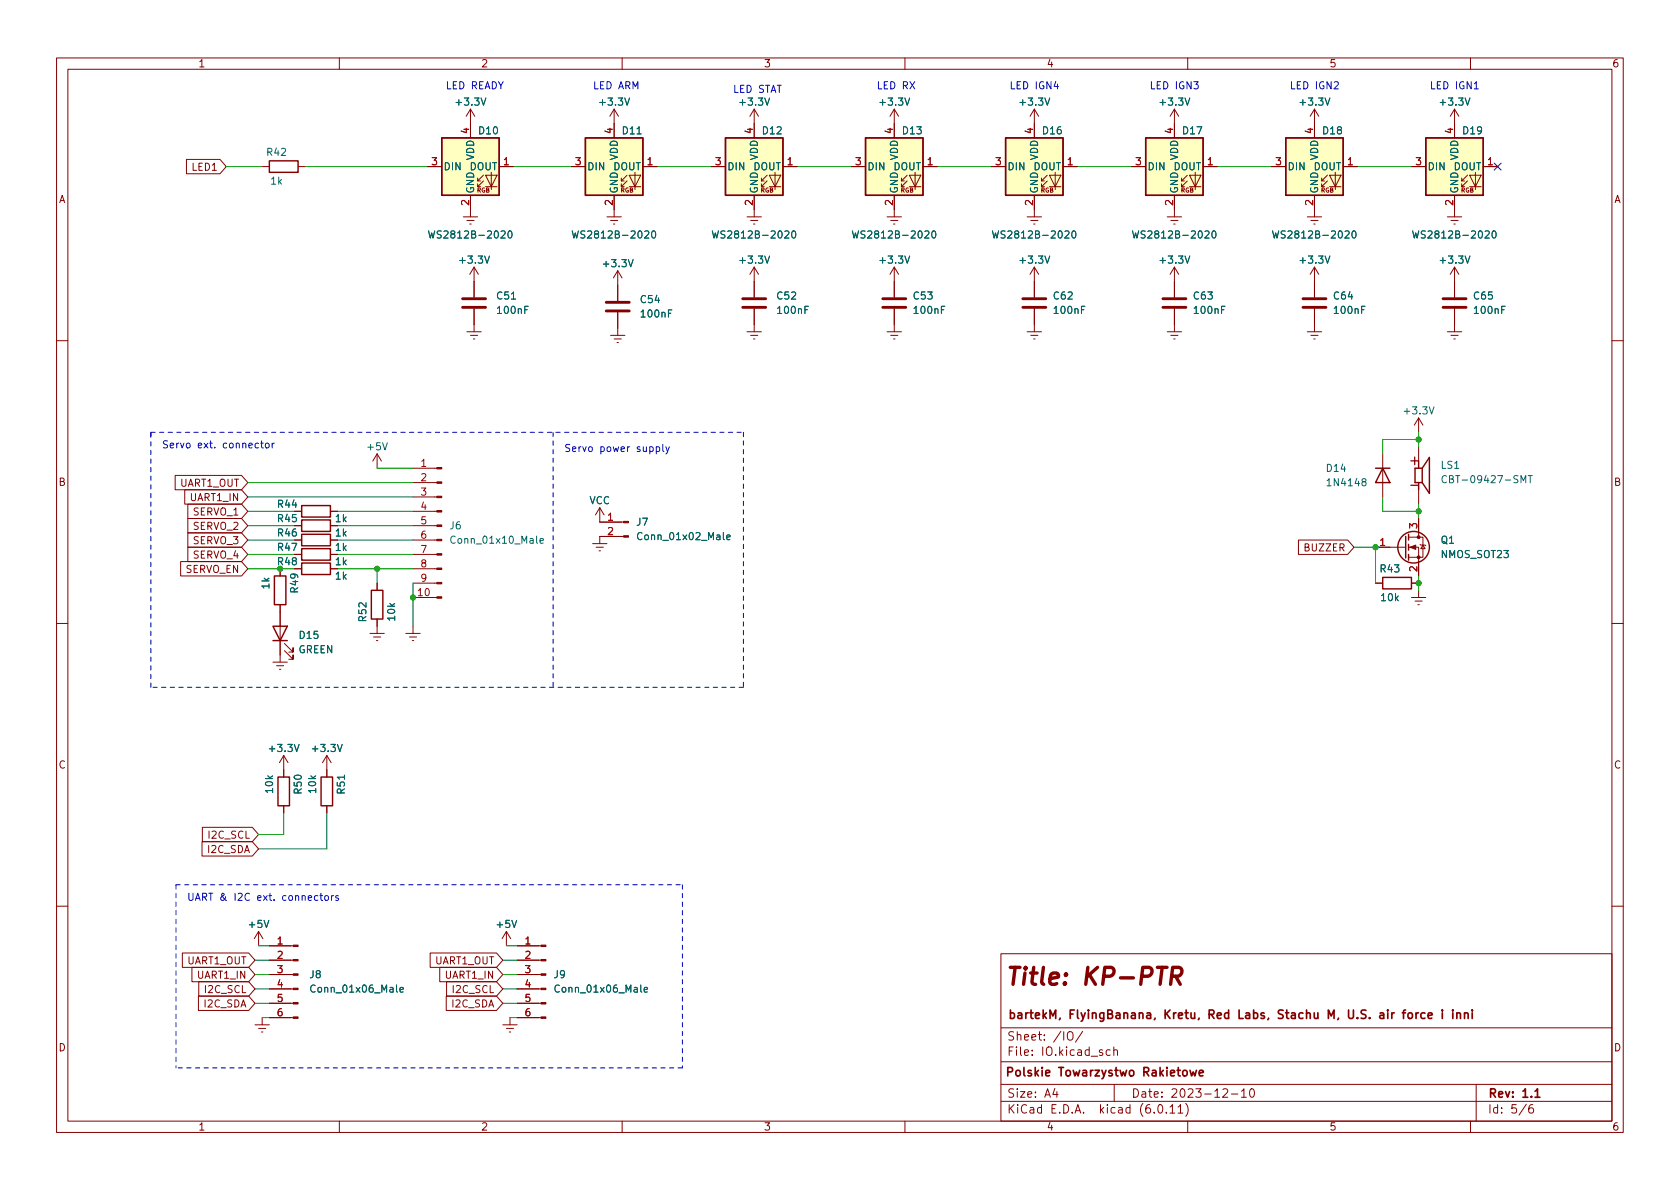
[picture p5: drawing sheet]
<svg xmlns="http://www.w3.org/2000/svg" width="297mm" height="210mm" viewBox="0 0 297 210" stroke-linecap="round" stroke-linejoin="round" font-family="sans-serif">
<g fill="none" stroke="#840000" stroke-width=".18">
<path d="M10 10.2h277v190.1h-277zM12 12.2h273v186.1h-273zM60 10.2v2M83.2 19.3v5.1M83.2 19.3l-.8 1.3M83.2 19.3l.7 1.3M108.6 19.3v5.1M108.6 19.3l-.8 1.3M108.6 19.3l.7 1.3M110 10.2v2M133.3 19.3l-.7 1.3M133.3 19.3v5.1"/>
<path d="M133.3 19.3l.8 1.3M158.1 19.3l-.7 1.3M158.1 19.3v5.1M158.1 19.3l.8 1.3M160 10.2v2M182.9 19.3l-.8 1.3M182.9 19.3v5.1M182.9 19.3l.7 1.3M207.6 19.3l-.7 1.3M207.6 19.3v5.1M207.6 19.3l.8 1.3M210 10.2v2"/>
<path d="M232.4 19.3l-.8 1.3M232.4 19.3v5.1M232.4 19.3l.8 1.3M257.2 19.3v5.1M257.2 19.3l-.8 1.3M257.2 19.3l.7 1.3M260 10.2v2M33 28.2h5.9l1.1 1.3-1.1 1.2h-5.9zM46.4 29.5h1.2M52.7 29.5h1.3M75.6 29.5h2.5M81.9 38.3h2.6"/>
<path d="M82.5 39h1.3M83.1 39.6h.2M83.2 34.5v3.8M84.5 33h.5M84.5 32h.5M85.5 32l-1 1v-.5M85.5 31l-1 1v-.5M85.9 31h2l-1 2zM85.9 33h2M86.9 30.5v3M88.3 29.5h2.5M101 29.5h2.5"/>
<path d="M107.3 38.3h2.6M107.9 39h1.3M108.5 39.6h.2M108.6 34.5v3.8M109.9 33h.5M109.9 32h.5M110.9 32l-1 1v-.5M110.9 31l-1 1v-.5M111.3 31h2l-1 2zM111.3 33h2M112.3 30.5v3M113.7 29.5h2.5"/>
<path d="M125.7 29.5h2.6M132.1 38.3h2.5M132.7 39h1.3M133.2 39.6h.3M133.3 34.5v3.8M134.6 33h.5M134.6 32h.5M135.6 32l-1 1v-.5M135.6 31l-1 1v-.5M136 31h2l-1 2zM136 33h2M137 30.5v3"/>
<path d="M138.4 29.5h2.6M150.5 29.5h2.5M156.8 38.3h2.6M157.5 39h1.2M158 39.6h.2M158.1 34.5v3.8M159.4 33h.5M159.4 32h.5M160.4 32l-1 1v-.5M160.4 31l-1 1v-.5M160.8 31h2l-1 2zM160.8 33h2"/>
<path d="M161.8 30.5v3M163.2 29.5h2.5M175.3 29.5h2.5M181.6 38.3h2.5M182.2 39h1.3M182.8 39.6h.2M182.9 34.5v3.8M184.1 33h.6M184.1 32h.6M185.2 32l-1.1 1v-.5M185.2 31l-1.1 1v-.5M185.5 31h2.1l-1 2z"/>
<path d="M185.5 33h2.1M186.6 30.5v3M188 29.5h2.5M200 29.5h2.6M206.4 38.3h2.5M207 39h1.3M207.5 39.6h.3M207.6 34.5v3.8M208.9 33h.5M208.9 32h.5M209.9 32l-1 1v-.5M209.9 31l-1 1v-.5"/>
<path d="M210.3 31h2l-1 2zM210.3 33h2M211.3 30.5v3M212.7 29.5h2.6M224.8 29.5h2.5M231.1 38.3h2.6M231.8 39h1.2M232.3 39.6h.2M232.4 34.5v3.8M233.7 33h.5M233.7 32h.5M234.7 32l-1 1v-.5"/>
<path d="M234.7 31l-1 1v-.5M235.1 31h2l-1 2zM235.1 33h2M236.1 30.5v3M237.5 29.5h2.5M249.6 29.5h2.5M255.9 38.3h2.5M256.5 39h1.3M257 39.6h.3M257.2 34.5v3.8M258.4 33h.6M258.4 32h.6"/>
<path d="M259.5 32l-1.1 1v-.5M259.5 31l-1.1 1v-.5M259.8 31h2.1l-1 2zM259.8 33h2.1M260.9 30.5v3M262.3 29.5h2.5M82.5 58.7h2.6M83.2 59.3h1.3M83.7 59.9h.2M83.8 47.2v5.4M83.8 54.6v4.1M83.8 47.2l-.7 1.3"/>
<path d="M83.8 47.2l.8 1.3M107.9 59.3h2.6M108.6 59.9h1.3M109.2 47.9v5.3M109.2 55.2v4.1M109.2 47.9l-.7 1.2M109.2 47.9l.8 1.2M132.1 58.7h2.5M132.7 59.3h1.3M133.2 59.9h.3M133.3 47.2v5.4M133.3 54.6v4.1"/>
<path d="M133.3 47.2l-.7 1.3M133.3 47.2l.8 1.3M156.8 58.7h2.6M157.5 59.3h1.2M158 59.9h.2M158.1 47.2v5.4M158.1 54.6v4.1M158.1 47.2l-.7 1.3M158.1 47.2l.8 1.3M181.6 58.7h2.5M182.2 59.3h1.3M182.8 59.9h.2"/>
<path d="M182.9 47.2v5.4M182.9 54.6v4.1M182.9 47.2l-.8 1.3M182.9 47.2l.7 1.3M206.4 58.7h2.5M207 59.3h1.3M207.5 59.9h.3M207.6 47.2v5.4M207.6 54.6v4.1M207.6 47.2l-.7 1.3M207.6 47.2l.8 1.3M231.1 58.7h2.6"/>
<path d="M231.8 59.3h1.2M232.3 59.9h.2M232.4 47.2v5.4M232.4 54.6v4.1M232.4 47.2l-.8 1.3M232.4 47.2l.8 1.3M255.9 58.7h2.5M256.5 59.3h1.3M257 59.9h.3M257.2 47.2v5.4M257.2 54.6v4.1M257.2 47.2l-.8 1.3"/>
<path d="M257.2 47.2l.7 1.3M10 60.2h2M109.1 60.6h.2M250.8 73.9v2.5M250.8 79v2.5M250.8 73.9l-.7 1.3M250.8 73.9l.8 1.3M285 60.2h2M31 84.1h11.7l1.1 1.2-1.1 1.3h-11.7zM31.9 99.3h10.8l1.1 1.3-1.1 1.2h-10.8zM32.7 86.6h10l1.1 1.3-1.1 1.2h-10zM33.2 89.1h9.5l1.1 1.3-1.1 1.3h-9.5z"/>
<path d="M33.2 96.8h9.5l1.1 1.2-1.1 1.3h-9.5zM33.2 94.2h9.5l1.1 1.3-1.1 1.3h-9.5zM33.2 91.7h9.5l1.1 1.3-1.1 1.2h-9.5zM52.1 98h1.2M52.1 95.5h1.2M52.1 93h1.2M52.1 90.4h1.2M58.4 98h1.3M58.4 95.5h1.3M58.4 93h1.3M58.4 90.4h1.3M66.7 80.3l-.8 1.2"/>
<path d="M66.7 80.3v2.5M66.7 80.3l.7 1.2M73 98h4.2M73 95.5h4.2M73 93h4.2M73 90.4h4.2M73 87.9h4.2M73 85.3h4.2M73 82.8h4.2M104.8 96.1h2.5M105.4 96.8h1.3M105.9 97.4h.3"/>
<path d="M106 89.8v2.5h4.3M106 89.8l-.7 1.3M106 89.8l.8 1.3M110.3 94.9h-4.3v1.2M229.6 95.5h8.7l1.1 1.3-1.1 1.2h-8.7zM243.2 96.8h5.3M244.5 80.3v7.6M249 96.8h1.8v5M249 95h2.6v3.5h-2.6M250.8 86.6v2.5M250.8 91.7v3.3M251.1 96.3l.1 .1h.8l.1 .1"/>
<path d="M251.6 96.4l.4 .6h-.8zM10 110.2h2M48.3 117.1h2.5M48.9 117.7h1.3M49.4 118.4h.3M49.5 100.6v1.2M49.5 106.9v10.2M50.3 115.1l1.5 1.5v-.8v.8h-.7M50.3 113.8l1.5 1.5v-.8v.8h-.7M52.1 100.6h1.2M58.4 100.6h1.3M65.4 112h2.5"/>
<path d="M66 112.6h1.3M66.5 113.3h.3M66.7 103.1v1.3M66.7 109.5v2.5M71.8 112h2.5M72.4 112.6h1.3M72.9 113.3h.3M73 105.7h4.2M73 103.1h4.2M73 100.6h4.2M73 110.7v1.3M243.2 103.1h1.3"/>
<path d="M249.6 105.7h2.5M249.6 103.1h1.2M250.2 106.3h1.3M250.7 106.9h.3M250.8 104.4v1.3M285 110.2h2M50.2 133.6v3.8M50.2 133.6l-.8 1.3M50.2 133.6l.7 1.3M57.8 133.6l-.8 1.3M57.8 133.6v3.8M57.8 133.6l.7 1.3"/>
<path d="M35.7 148.8h8.9l1.1 1.3-1.1 1.3h-8.9zM35.8 146.3h8.8l1.1 1.3-1.1 1.2h-8.8zM50.2 142.5v1.3M57.8 142.5v1.3M10 160.2h2M32.2 168.5h11.8l1.1 1.3-1.1 1.3h-11.8zM33.9 171.1h10.1l1.1 1.2-1.1 1.3h-10.1zM35.1 176.1h8.9l1.1 1.3-1.1 1.3h-8.9zM35.1 173.6h8.9l1.1 1.3-1.1 1.2h-8.9zM45.7 164.7l-.7 1.3M45.7 164.7v2.6M45.7 164.7l.8 1.3"/>
<path d="M46.4 180v1.2M47.6 180h4.2M47.6 177.4h4.2M47.6 174.9h4.2M47.6 172.3h4.2M47.6 169.8h4.2M47.6 167.3h4.2M76.1 168.5h11.7l1.1 1.3-1.1 1.3h-11.7zM77.7 171.1h10.1l1.1 1.2-1.1 1.3h-10.1zM78.9 176.1h8.9l1.1 1.3-1.1 1.3h-8.9zM79 173.6h8.8l1.1 1.3-1.1 1.2h-8.8zM89.5 164.7l-.7 1.3"/>
<path d="M89.5 164.7v2.6M89.5 164.7l.8 1.3M90.2 180v1.2M91.4 180h4.3M91.4 177.4h4.3M91.4 174.9h4.3M91.4 172.3h4.3M91.4 169.8h4.3M91.4 167.3h4.3M177 168.7h108v29.6h-108zM285 160.2h2M45.1 181.2h2.5"/>
<path d="M45.7 181.9h1.3M46.2 182.5h.3M60 198.3v2M88.9 181.2h2.5M89.5 181.9h1.3M90 182.5h.3M110 198.3v2M160 198.3v2M177 194.8h108M177 191.8h108M177 187.8h108M177 181.8h108"/>
<path d="M182.5 186.5v.1M182.5 185.7v.1M184.6 183.8v.1M184.6 183v.1M191.4 182.4l-1.3 1.9M196.9 185.8l.2-.2 .4 .1 .1 .9M197 191.8v3M209.6 195.1a1.72 1.72 0 0 1 0 2.3M210 198.3v2M217.7 193.5h1.2M219.5 193l.4-.5v1.5M219.5 194h.9"/>
<path d="M221.1 192.7l.2-.2a.81 .81 0 0 1 .6 .7 .81 .81 0 0 1-.3 .8h-.2a.81 .81 0 0 1-.3-1.3zM260 198.3v2M261 191.8v6.5M271 195.3a.6 .6 0 0 0-.7 .7v.5l.1 .3h.5l.2-.1 .1-.5-.2-.2-.4-.1-.3 .3"/>
</g>
<path d="M207.1 172.6h1.2a.83 .83 0 0 0 .7-.7 .83 .83 0 0 0-.5-.8h-1.2l-.3 3" fill="none" stroke="#840000" stroke-width=".6"/>
<g fill="none" stroke="#840000" stroke-width=".3">
<path d="M219.1 178.6v1.5h.7M226.9 178.7l-.6-.1-.3 .3 .2 .3 .6 .3v.5l-.2 .1-.6-.1M238.4 178.6v1.2l.3 .3h.3l.3-.3v-1.2M244 179.2h.6l.1 .9M244.7 179.5h-.5a.29 .29 0 0 0-.3 .3 .29 .29 0 0 0 .3 .3l.5-.1M249 179.2l.2-.1 .5 .1v.6l-.1 .2-.4 .1-.2-.1zM256.9 178.6v.1M256.9 179.1v1M258.9 179.2l.3-.1 .3 .1 .1 .9M258.9 179.1v1M260.3 178.6v.1M260.3 179.1v1"/>
<path d="M187.4 180l-.1 .3M204.2 180l-.1 .3M234.9 180.1v-1.5l.5 1.1 .5-1.1v1.5M236.7 180l-.2 .3"/>
</g>
<g fill="#ffffc2" stroke="#ffffc2" stroke-width=".18">
<path d="M78.1 24.4h10.2v10.1h-10.2z"/>
<path d="M128.3 24.4h10.1v10.1h-10.1z"/>
<path d="M153 24.4h10.2v10.1h-10.2z"/>
<path d="M177.8 24.4h10.2v10.1h-10.2z"/>
<path d="M202.6 24.4h10.1v10.1h-10.1z"/>
<path d="M103.5 24.4h10.2v10.1h-10.2z"/>
<path d="M252.1 24.4h10.2v10.1h-10.2z"/>
<path d="M227.3 24.4h10.2v10.1h-10.2z"/>
</g>
<g fill="none" stroke="#840000" stroke-width=".25">
<path d="M47.6 28.4h5.1v2.1h-5.1zM78.1 24.4h10.2v10.1h-10.2zM103.5 24.4h10.2v10.1h-10.2zM128.3 24.4h10.1v10.1h-10.1zM153 24.4h10.2v10.1h-10.2zM177.8 24.4h10.2v10.1h-10.2zM202.6 24.4h10.1v10.1h-10.1zM227.3 24.4h10.2v10.1h-10.2zM252.1 24.4h10.2v10.1h-10.2zM53.3 94.5h5.1v2h-5.1zM53.3 99.6h5.1v2h-5.1zM53.3 91.9h5.1v2.1h-5.1z"/>
<path d="M53.3 89.4h5.1v2h-5.1zM53.3 97h5.1v2.1h-5.1zM243.2 82.8h2.5M244.5 82.8l1.2 2.5h-2.5zM248.5 94.9v3.8M249 94.5v1M249 96.3v1M249 98v1.1M250.2 82.8v2.5h1.3M250.8 82.8h.7M250.8 85.3v1.3M251.5 82.8v2.5"/>
<path d="M251.5 82.8l1.2-1.9v6.3l-1.2-1.9M48.3 110.7h2.5l-1.3 2.6zM48.3 113.3h2.5M48.5 101.8h2v5.1h-2zM65.7 104.4h2v5.1h-2zM244.5 102.1h5.1v2h-5.1zM49.1 137.4h2.1v5.1h-2.1zM56.8 137.4h2v5.1h-2z"/>
<circle cx="249.9" cy="96.8" r="2.79"/>
</g>
<g fill="none" stroke="#006464" stroke-width=".18">
<path d="M85.1 17.3l.4 1.3 .4-1.3M110.5 17.3l.4 1.3 .4-1.3M135.2 17.3l.4 1.3 .5-1.3M160 17.3l.4 1.3 .4-1.3M184.8 17.3l.4 1.3 .4-1.3M209.5 17.3l.4 1.3 .5-1.3M234.3 17.3l.4 1.3 .4-1.3M259 17.3l.5 1.3 .4-1.3M112.6 23.7h.8M85.7 45.3l.4 1.2 .4-1.2M88.6 40.9l.5-.1 .2 .4-.8 .9h.8M89.9 40.9l.2-.1a.68 .68 0 0 1 .4 .7 .68 .68 0 0 1-.4 .6l-.2-.1-.1-.4z"/>
<path d="M90.4 52.9h.8M93.4 54.2h-.6v1.2M111.1 45.9l.4 1.3 .4-1.3M114 40.9l.5-.1 .2 .4-.8 .9h.8M115.3 40.9l.2-.1a.68 .68 0 0 1 .4 .7 .68 .68 0 0 1-.4 .6l-.2-.1-.1-.4zM118.8 54.8h-.6v1.3M135.2 45.3l.4 1.2 .5-1.2M138.8 40.9l.4-.1 .3 .4-.8 .9h.8M140.1 40.9l.2-.1a.68 .68 0 0 1 .4 .7 .68 .68 0 0 1-.4 .6l-.2-.1-.1-.4zM142.9 54.2h-.6v1.2M160 45.3l.4 1.2 .4-1.2M163.5 40.9l.5-.1 .3 .4-.8 .9h.8"/>
<path d="M164.9 40.9l.1-.1a.68 .68 0 0 1 .5 .7 .68 .68 0 0 1-.5 .6l-.1-.1-.2-.4zM167.1 54.2h-.7v1.2M184.8 45.3l.4 1.2 .4-1.2M188.3 40.9l.5-.1 .2 .4-.8 .9h.8M189.6 40.9l.2-.1a.68 .68 0 0 1 .4 .7 .68 .68 0 0 1-.4 .6l-.2-.1-.1-.4zM191.8 54.2h-.6v1.2M209.5 45.3l.4 1.2 .5-1.2M213.1 40.9l.4-.1 .3 .4-.8 .9h.8M214.4 40.9l.2-.1a.68 .68 0 0 1 .4 .7 .68 .68 0 0 1-.4 .6l-.2-.1-.1-.4zM216.6 54.2h-.6v1.2M234.3 45.3l.4 1.2 .4-1.2M237.8 40.9l.5-.1 .2 .4-.7 .9h.7"/>
<path d="M239.2 40.9l.1-.1a.68 .68 0 0 1 .5 .7 .68 .68 0 0 1-.5 .6l-.1-.1-.2-.4zM241.3 54.2h-.6v1.2M259 45.3l.5 1.2 .4-1.2M262.6 40.9l.5-.1 .2 .4-.8 .9h.8M263.9 40.9l.2-.1a.68 .68 0 0 1 .4 .7 .68 .68 0 0 1-.4 .6l-.2-.1-.1-.4zM266.1 54.2h-.6v1.2M67.6 78.3l.5 1.3 .4-1.3M252.7 71.9l.4 1.3 .4-1.3M94.9 94.8v1.1l.2 .2M95.5 95.6l.6-.1-.1-.2-.3-.1-.2 .2v.6h.5M127.9 94.2v1.1l.2 .1M128.5 95l.6-.1-.1-.2-.3-.1-.2 .2 .1 .6h.4"/>
<path d="M241 85.2l-.2-.3 .1-.1 .1-.2 .4 .1 .1 .2v.2l-.6 .1-.1 .2v.3l.2 .2h.4l.1-.2v-.4l-.2-.1M268.9 85.4v-1.3l.4 .9 .5-.9v1.3M270.2 84.1h.7M270.6 84.1v1.3M52 131.6l.5 1.3 .4-1.3M59.7 131.6l.4 1.3 .4-1.3M60.9 137.1v.7M46.7 162.7l.4 1.3 .4-1.3M70.1 174.2v1.1l.2 .1M70.7 175l.6-.1v-.2l-.4-.1-.2 .2 .1 .6h.5M90.5 162.7l.4 1.3 .4-1.3M113.3 174.2v1.1l.2 .1"/>
<path d="M113.9 175l.6-.1-.1-.2-.3-.1-.2 .2 .1 .6h.4"/>
</g>
<g fill="#840000" stroke="#840000" stroke-width=".18">
<path d="M77.2 105.5h.9v.3h-.9z"/>
<path d="M77.2 103h.9v.2h-.9z"/>
<path d="M77.2 100.5h.9v.2h-.9z"/>
<path d="M77.2 97.9h.9v.3h-.9z"/>
<path d="M77.2 95.4h.9v.2h-.9z"/>
<path d="M77.2 92.8h.9v.3h-.9z"/>
<path d="M77.2 90.3h.9v.2h-.9z"/>
<path d="M77.2 87.8h.9v.2h-.9z"/>
<path d="M77.2 85.2h.9v.3h-.9z"/>
<path d="M77.2 82.7h.9v.2h-.9z"/>
<path d="M110.3 94.7h.8v.3h-.8z"/>
<path d="M110.3 92.2h.8v.3h-.8z"/>
<path d="M51.8 179.8h.9v.3h-.9z"/>
<path d="M51.8 177.3h.9v.2h-.9z"/>
<path d="M51.8 174.7h.9v.3h-.9z"/>
<path d="M51.8 172.2h.9v.3h-.9z"/>
<path d="M51.8 169.7h.9v.2h-.9z"/>
<path d="M51.8 167.1h.9v.3h-.9z"/>
<path d="M95.7 179.8h.8v.3h-.8z"/>
<path d="M95.7 177.3h.8v.2h-.8z"/>
<path d="M95.7 174.7h.8v.3h-.8z"/>
<path d="M95.7 172.2h.8v.3h-.8z"/>
<path d="M95.7 169.7h.8v.2h-.8z"/>
<path d="M95.7 167.1h.8v.3h-.8z"/>
<path d="M249.3 96.8l1-.4v.7z"/>
<circle cx="250.8" cy="98.5" r=".25"/>
<circle cx="250.8" cy="95" r=".25"/>
</g>
<g fill="none" stroke="#840000" stroke-width=".51">
<path d="M81.8 54.4h4.1M81.8 52.8h4.1M107.2 55h4.1M107.2 53.5h4.1M131.3 54.4h4.1M131.3 52.8h4.1M156.1 54.4h4M156.1 52.8h4M180.8 54.4h4.1M180.8 52.8h4.1M205.6 54.4h4.1M205.6 52.8h4.1"/>
<path d="M230.4 54.4h4M230.4 52.8h4M255.1 54.4h4.1M255.1 52.8h4.1"/>
</g>
<path d="M249.5 85.8h1.3" fill="none" stroke="#840000" stroke-width=".22"/>
<path d="M48.1 78.4v.8M48.5 78.4l-.4 .2M59.8 158.4h-.3l-.2 .2 .1 .1 .4 .2v.3h-.5" fill="none" stroke="#0000c2" stroke-width=".18"/>
<path d="M26.7 76.4h104.7M26.7 76.4v1.3M97.8 76.4v45.1M131.4 76.4v45.1M26.7 121.5v-45.1M131.4 121.5h-104.7M31.1 156.5h89.5M31.1 156.5v32.3M120.6 156.5v32.3M120.6 188.8h-89.5" fill="none" stroke="#0000c2" stroke-width=".18" stroke-dasharray=".8 .8"/>
<g fill="none" stroke="#009600" stroke-width=".18">
<path d="M40 29.5h6.4M54 29.5h21.6M90.8 29.5h10.2M116.2 29.5h9.5M141 29.5h9.5M165.7 29.5h9.6M190.5 29.5h9.5M215.3 29.5h9.5M240 29.5h9.6M250.8 76.4v2.6M250.8 77.7h-6.3v2.6M43.8 98h8.3"/>
<path d="M43.8 87.9h29.2M43.8 90.4h8.3M43.8 95.5h8.3M43.8 93h8.3M43.8 85.3h29.2M59.7 98h13.3M59.7 90.4h13.3M59.7 95.5h13.3M59.7 93h13.3M66.7 82.8h6.3M239.4 96.8h3.8v6.3M244.5 87.9v2.5h6.3"/>
<path d="M250.8 89.1v2.6M43.8 100.6h5.7M59.7 100.6h13.3M66.7 100.6v2.5M73 103.1v7.6M250.8 101.8v2.6M50.2 143.8v3.8h-4.5M57.8 143.8v6.3h-12.1M45.1 172.3h2.5M45.1 169.8h2.5M45.1 177.4h2.5M45.1 174.9h2.5"/>
<path d="M45.7 167.3h1.9M46.4 180h1.2M88.9 172.3h2.5M88.9 169.8h2.5M88.9 177.4h2.5M88.9 174.9h2.5M89.5 167.3h1.9M90.2 180h1.2"/>
</g>
<path d="M264.2 28.8l1.2 1.3M265.4 28.8l-1.2 1.3" fill="none" stroke="#000084" stroke-width=".18"/>
<g fill="#009600" stroke="#009600" stroke-width=".18">
<circle cx="66.7" cy="100.6" r=".46"/>
<circle cx="73" cy="105.7" r=".46"/>
<circle cx="49.5" cy="100.6" r=".46"/>
<circle cx="250.8" cy="103.1" r=".46"/>
<circle cx="243.2" cy="96.8" r=".46"/>
<circle cx="250.8" cy="77.7" r=".46"/>
<circle cx="250.8" cy="90.4" r=".46"/>
</g>
<g font-size="4.2" fill="#840000">
<text x="177.6" y="175.1">Title:</text>
<text x="191.4" y="175.1">KP-PTR</text>
</g>
<text font-size="2.5" fill="#840000" x="248.9" y="82.8">+</text>
<g font-size="2.1" fill="#840000">
<text x="178" y="184.5">Sheet:</text>
<text x="178.1" y="180.6">bartekM,</text>
<text x="186.2" y="184.5">/IO/</text>
<text x="189" y="180.6">FlyingBanana,</text>
<text x="206.1" y="180.6">Kretu,</text>
<text x="214.1" y="180.6">Red</text>
<text x="219.7" y="180.6">Labs,</text>
<text x="227" y="180.6">Stachu</text>
<text x="240" y="180.6">U.S.</text>
<text x="245.9" y="180.6">air</text>
<text x="250.3" y="180.6">force</text>
<text x="257.5" y="180.6">i</text>
<text x="177.6" y="190.8">Polskie</text>
<text x="178" y="187.2">File:</text>
<text x="184.4" y="187.2">IO.kicad_sch</text>
<text x="187.1" y="190.8">Towarzystwo</text>
<text x="202.3" y="190.8">Rakietowe</text>
<text x="178" y="197.4">KiCad</text>
<text x="178" y="194.6">Size:</text>
<text x="184.7" y="194.6">A4</text>
<text x="185.7" y="197.4">E.D.A.</text>
<text x="194.6" y="197.4">kicad</text>
<text x="200" y="194.6">Date:</text>
<text x="201.8" y="197.4">(6.0.11)</text>
<text x="207" y="194.6">2023-12-10</text>
<text x="263" y="194.6">Rev:</text>
<text x="263" y="197.4">Id:</text>
<text x="267.1" y="197.4">5/6</text>
<text x="269.1" y="194.6">1.1</text>
</g>
<g font-size="1.8" fill="#840000">
<text x="35" y="12.3">1</text>
<text x="85" y="12.3">2</text>
<text x="135" y="12.3">3</text>
<text x="185" y="12.3">4</text>
<text x="235" y="12.3">5</text>
<text x="285" y="12.3">6</text>
<text x="33.8" y="30.6">LED1</text>
<text x="10.4" y="36.3">A</text>
<text x="285.4" y="36.3">A</text>
<text x="10.3" y="86.3">B</text>
<text x="31.8" y="86.5">UART1_OUT</text>
<text x="33.5" y="89">UART1_IN</text>
<text x="285.3" y="86.3">B</text>
<text x="34" y="91.5">SERVO_1</text>
<text x="34" y="94.1">SERVO_2</text>
<text x="32.7" y="101.7">SERVO_EN</text>
<text x="34" y="99.2">SERVO_4</text>
<text x="34" y="96.6">SERVO_3</text>
<text x="230.4" y="97.9">BUZZER</text>
<text x="10.3" y="136.3">C</text>
<text x="285.3" y="136.3">C</text>
<text x="36.6" y="148.7">I2C_SCL</text>
<text x="36.5" y="151.2">I2C_SDA</text>
<text x="33" y="170.9">UART1_OUT</text>
<text x="34.7" y="173.4">UART1_IN</text>
<text x="76.9" y="170.9">UART1_OUT</text>
<text x="78.5" y="173.4">UART1_IN</text>
<text x="35.9" y="178.5">I2C_SDA</text>
<text x="35.9" y="176">I2C_SCL</text>
<text x="79.7" y="178.5">I2C_SDA</text>
<text x="79.8" y="176">I2C_SCL</text>
<text x="10.3" y="186.3">D</text>
<text x="285.3" y="186.3">D</text>
<text x="35" y="200.3">1</text>
<text x="85" y="200.3">2</text>
<text x="135" y="200.3">3</text>
<text x="185" y="200.3">4</text>
<text x="235" y="200.3">5</text>
<text x="285" y="200.3">6</text>
</g>
<g font-size="1.8" fill="#0000c2">
<text x="78.7" y="15.8">LED READY</text>
<text x="104.8" y="15.8">LED ARM</text>
<text x="129.5" y="16.4">LED STAT</text>
<text x="154.9" y="15.8">LED RX</text>
<text x="178.4" y="15.8">LED IGN4</text>
<text x="203.2" y="15.8">LED IGN3</text>
<text x="228" y="15.8">LED IGN2</text>
<text x="252.7" y="15.8">LED IGN1</text>
<text x="28.6" y="79.3">Servo</text>
<text x="34.9" y="79.3">ext.</text>
<text x="39.5" y="79.3">connector</text>
<text x="99.7" y="79.9">Servo</text>
<text x="106" y="79.9">power</text>
<text x="112.6" y="79.9">supply</text>
<text x="33" y="159.3">UART &amp;</text>
<text x="41.5" y="159.3">I2C</text>
<text x="45.7" y="159.3">ext.</text>
<text x="50.3" y="159.3">connectors</text>
</g>
<g font-size="1.8" fill="#006464">
<text x="80.3" y="19.1">+3.3V</text>
<text x="105.7" y="19.1">+3.3V</text>
<text x="130.4" y="19.1">+3.3V</text>
<text x="155.2" y="19.1">+3.3V</text>
<text x="180" y="19.1">+3.3V</text>
<text x="204.7" y="19.1">+3.3V</text>
<text x="229.5" y="19.1">+3.3V</text>
<text x="254.3" y="19.1">+3.3V</text>
<text x="47" y="27.9">R42</text>
<text x="84.2" y="28.4" transform="rotate(-90 84.2 28.4)">VDD</text>
<text x="84.4" y="24.1">D10</text>
<text x="109.6" y="28.4" transform="rotate(-90 109.6 28.4)">VDD</text>
<text x="109.8" y="24.1">D11</text>
<text x="134.4" y="28.4" transform="rotate(-90 134.4 28.4)">VDD</text>
<text x="134.6" y="24.1">D12</text>
<text x="159.1" y="28.4" transform="rotate(-90 159.1 28.4)">VDD</text>
<text x="159.4" y="24.1">D13</text>
<text x="183.9" y="28.4" transform="rotate(-90 183.9 28.4)">VDD</text>
<text x="184.1" y="24.1">D16</text>
<text x="208.7" y="28.4" transform="rotate(-90 208.7 28.4)">VDD</text>
<text x="208.9" y="24.1">D17</text>
<text x="233.4" y="28.4" transform="rotate(-90 233.4 28.4)">VDD</text>
<text x="233.7" y="24.1">D18</text>
<text x="258.2" y="28.4" transform="rotate(-90 258.2 28.4)">VDD</text>
<text x="258.4" y="24.1">D19</text>
<text x="47.7" y="33">1k</text>
<text x="78.4" y="30.5">DIN</text>
<text x="83" y="30.5">DOUT</text>
<text x="84.2" y="34.3" transform="rotate(-90 84.2 34.3)">GND</text>
<text x="103.8" y="30.5">DIN</text>
<text x="108.4" y="30.5">DOUT</text>
<text x="109.6" y="34.3" transform="rotate(-90 109.6 34.3)">GND</text>
<text x="128.5" y="30.5">DIN</text>
<text x="133.1" y="30.5">DOUT</text>
<text x="134.4" y="34.3" transform="rotate(-90 134.4 34.3)">GND</text>
<text x="153.3" y="30.5">DIN</text>
<text x="157.9" y="30.5">DOUT</text>
<text x="159.1" y="34.3" transform="rotate(-90 159.1 34.3)">GND</text>
<text x="178.1" y="30.5">DIN</text>
<text x="182.7" y="30.5">DOUT</text>
<text x="183.9" y="34.3" transform="rotate(-90 183.9 34.3)">GND</text>
<text x="202.8" y="30.5">DIN</text>
<text x="207.4" y="30.5">DOUT</text>
<text x="208.7" y="34.3" transform="rotate(-90 208.7 34.3)">GND</text>
<text x="227.6" y="30.5">DIN</text>
<text x="232.2" y="30.5">DOUT</text>
<text x="233.4" y="34.3" transform="rotate(-90 233.4 34.3)">GND</text>
<text x="252.3" y="30.5">DIN</text>
<text x="256.9" y="30.5">DOUT</text>
<text x="258.2" y="34.3" transform="rotate(-90 258.2 34.3)">GND</text>
<text x="75.5" y="42.5">WS2812B-2020</text>
<text x="80.9" y="47">+3.3V</text>
<text x="100.9" y="42.5">WS2812B-2020</text>
<text x="106.3" y="47.6">+3.3V</text>
<text x="125.7" y="42.5">WS2812B-2020</text>
<text x="130.4" y="47">+3.3V</text>
<text x="150.4" y="42.5">WS2812B-2020</text>
<text x="155.2" y="47">+3.3V</text>
<text x="175.2" y="42.5">WS2812B-2020</text>
<text x="180" y="47">+3.3V</text>
<text x="200" y="42.5">WS2812B-2020</text>
<text x="204.7" y="47">+3.3V</text>
<text x="224.7" y="42.5">WS2812B-2020</text>
<text x="229.5" y="47">+3.3V</text>
<text x="249.5" y="42.5">WS2812B-2020</text>
<text x="254.3" y="47">+3.3V</text>
<text x="87.6" y="53.3">C51</text>
<text x="113" y="54">C54</text>
<text x="137.2" y="53.3">C52</text>
<text x="161.3" y="53.3">C53</text>
<text x="186.1" y="53.3">C62</text>
<text x="210.8" y="53.3">C63</text>
<text x="235.6" y="53.3">C64</text>
<text x="260.4" y="53.3">C65</text>
<text x="87.6" y="55.9">100nF</text>
<text x="113" y="56.5">100nF</text>
<text x="137.2" y="55.9">100nF</text>
<text x="161.3" y="55.9">100nF</text>
<text x="186.1" y="55.9">100nF</text>
<text x="210.8" y="55.9">100nF</text>
<text x="235.6" y="55.9">100nF</text>
<text x="260.4" y="55.9">100nF</text>
<text x="247.9" y="73.7">+3.3V</text>
<text x="64.7" y="80">+5V</text>
<text x="234.3" y="83.8">D14</text>
<text x="254.6" y="83.3">LS1</text>
<text x="104.2" y="89.5">VCC</text>
<text x="234.3" y="86.4">1N4148</text>
<text x="254.6" y="85.8">CBT-09427-SMT</text>
<text x="48.9" y="95.3">R46</text>
<text x="48.9" y="92.7">R45</text>
<text x="48.9" y="90.2">R44</text>
<text x="59.1" y="95.3">1k</text>
<text x="59.1" y="92.7">1k</text>
<text x="79.4" y="94">J6</text>
<text x="112.4" y="93.3">J7</text>
<text x="112.4" y="95.9">Conn_01x02_Male</text>
<text x="48.9" y="100.3">R48</text>
<text x="48.9" y="97.8">R47</text>
<text x="59.1" y="97.8">1k</text>
<text x="59.1" y="100.3">1k</text>
<text x="79.4" y="96.5">Conn_01x10_Male</text>
<text x="243.8" y="101.6">R43</text>
<text x="254.6" y="96.5">Q1</text>
<text x="254.6" y="99.1">NMOS_SOT23</text>
<text x="48" y="104.3" transform="rotate(-90 48 104.3)">1k</text>
<text x="53.1" y="105" transform="rotate(-90 53.1 105)">R49</text>
<text x="59.1" y="102.9">1k</text>
<text x="243.9" y="106.7">10k</text>
<text x="52.7" y="113.3">D15</text>
<text x="65.2" y="110.1" transform="rotate(-90 65.2 110.1)">R52</text>
<text x="70.2" y="110" transform="rotate(-90 70.2 110)">10k</text>
<text x="52.7" y="115.9">GREEN</text>
<text x="47.2" y="133.4">+3.3V</text>
<text x="54.9" y="133.4">+3.3V</text>
<text x="48.6" y="140.5" transform="rotate(-90 48.6 140.5)">10k</text>
<text x="53.7" y="140.6" transform="rotate(-90 53.7 140.6)">R50</text>
<text x="56.3" y="140.5" transform="rotate(-90 56.3 140.5)">10k</text>
<text x="61.3" y="140.6" transform="rotate(-90 61.3 140.6)">R51</text>
<text x="43.7" y="164.5">+5V</text>
<text x="87.5" y="164.5">+5V</text>
<text x="54.6" y="173.4">J8</text>
<text x="97.8" y="173.4">J9</text>
<text x="54.6" y="175.9">Conn_01x06_Male</text>
<text x="97.8" y="175.9">Conn_01x06_Male</text>
</g>
<g font-size="1.8" fill="#a90000">
<text x="82.9" y="23.8" transform="rotate(-90 82.9 23.8)">4</text>
<text x="108.3" y="23.8" transform="rotate(-90 108.3 23.8)">4</text>
<text x="133.1" y="23.8" transform="rotate(-90 133.1 23.8)">4</text>
<text x="157.9" y="23.8" transform="rotate(-90 157.9 23.8)">4</text>
<text x="182.6" y="23.8" transform="rotate(-90 182.6 23.8)">4</text>
<text x="207.4" y="23.8" transform="rotate(-90 207.4 23.8)">4</text>
<text x="232.2" y="23.8" transform="rotate(-90 232.2 23.8)">4</text>
<text x="256.9" y="23.8" transform="rotate(-90 256.9 23.8)">4</text>
<text x="76.2" y="29.2">3</text>
<text x="88.9" y="29.2">1</text>
<text x="101.6" y="29.2">3</text>
<text x="114.3" y="29.2">1</text>
<text x="126.3" y="29.2">3</text>
<text x="139" y="29.2">1</text>
<text x="151.1" y="29.2">3</text>
<text x="163.8" y="29.2">1</text>
<text x="175.8" y="29.2">3</text>
<text x="188.5" y="29.2">1</text>
<text x="200.6" y="29.2">3</text>
<text x="213.3" y="29.2">1</text>
<text x="225.4" y="29.2">3</text>
<text x="238.1" y="29.2">1</text>
<text x="250.1" y="29.2">3</text>
<text x="262.8" y="29.2">1</text>
<text x="82.9" y="36.5" transform="rotate(-90 82.9 36.5)">2</text>
<text x="108.3" y="36.5" transform="rotate(-90 108.3 36.5)">2</text>
<text x="133.1" y="36.5" transform="rotate(-90 133.1 36.5)">2</text>
<text x="157.9" y="36.5" transform="rotate(-90 157.9 36.5)">2</text>
<text x="182.6" y="36.5" transform="rotate(-90 182.6 36.5)">2</text>
<text x="207.4" y="36.5" transform="rotate(-90 207.4 36.5)">2</text>
<text x="232.2" y="36.5" transform="rotate(-90 232.2 36.5)">2</text>
<text x="256.9" y="36.5" transform="rotate(-90 256.9 36.5)">2</text>
<text x="74.2" y="82.5">1</text>
<text x="74.2" y="85.1">2</text>
<text x="74.2" y="87.6">3</text>
<text x="74.2" y="90.2">4</text>
<text x="74.2" y="92.7">5</text>
<text x="74.2" y="95.2">6</text>
<text x="107.3" y="92.1">1</text>
<text x="107.3" y="94.6">2</text>
<text x="250.6" y="93.6" transform="rotate(-90 250.6 93.6)">3</text>
<text x="74.2" y="97.8">7</text>
<text x="74.2" y="100.3">8</text>
<text x="243.8" y="96.5">1</text>
<text x="250.6" y="101.3" transform="rotate(-90 250.6 101.3)">2</text>
<text x="73.6" y="105.4">10</text>
<text x="74.2" y="102.9">9</text>
<text x="48.8" y="167">1</text>
<text x="92.7" y="167">1</text>
<text x="48.8" y="169.5">2</text>
<text x="48.8" y="172.1">3</text>
<text x="92.7" y="169.5">2</text>
<text x="92.7" y="172.1">3</text>
<text x="48.8" y="174.6">4</text>
<text x="48.8" y="177.2">5</text>
<text x="48.8" y="179.7">6</text>
<text x="92.7" y="174.6">4</text>
<text x="92.7" y="177.2">5</text>
<text x="92.7" y="179.7">6</text>
</g>
<g font-size="1.1" fill="#840000">
<text x="84.3" y="34.3">RGB</text>
<text x="109.7" y="34.3">RGB</text>
<text x="134.4" y="34.3">RGB</text>
<text x="159.2" y="34.3">RGB</text>
<text x="183.9" y="34.3">RGB</text>
<text x="208.7" y="34.3">RGB</text>
<text x="233.5" y="34.3">RGB</text>
<text x="258.2" y="34.3">RGB</text>
</g>
</svg>
